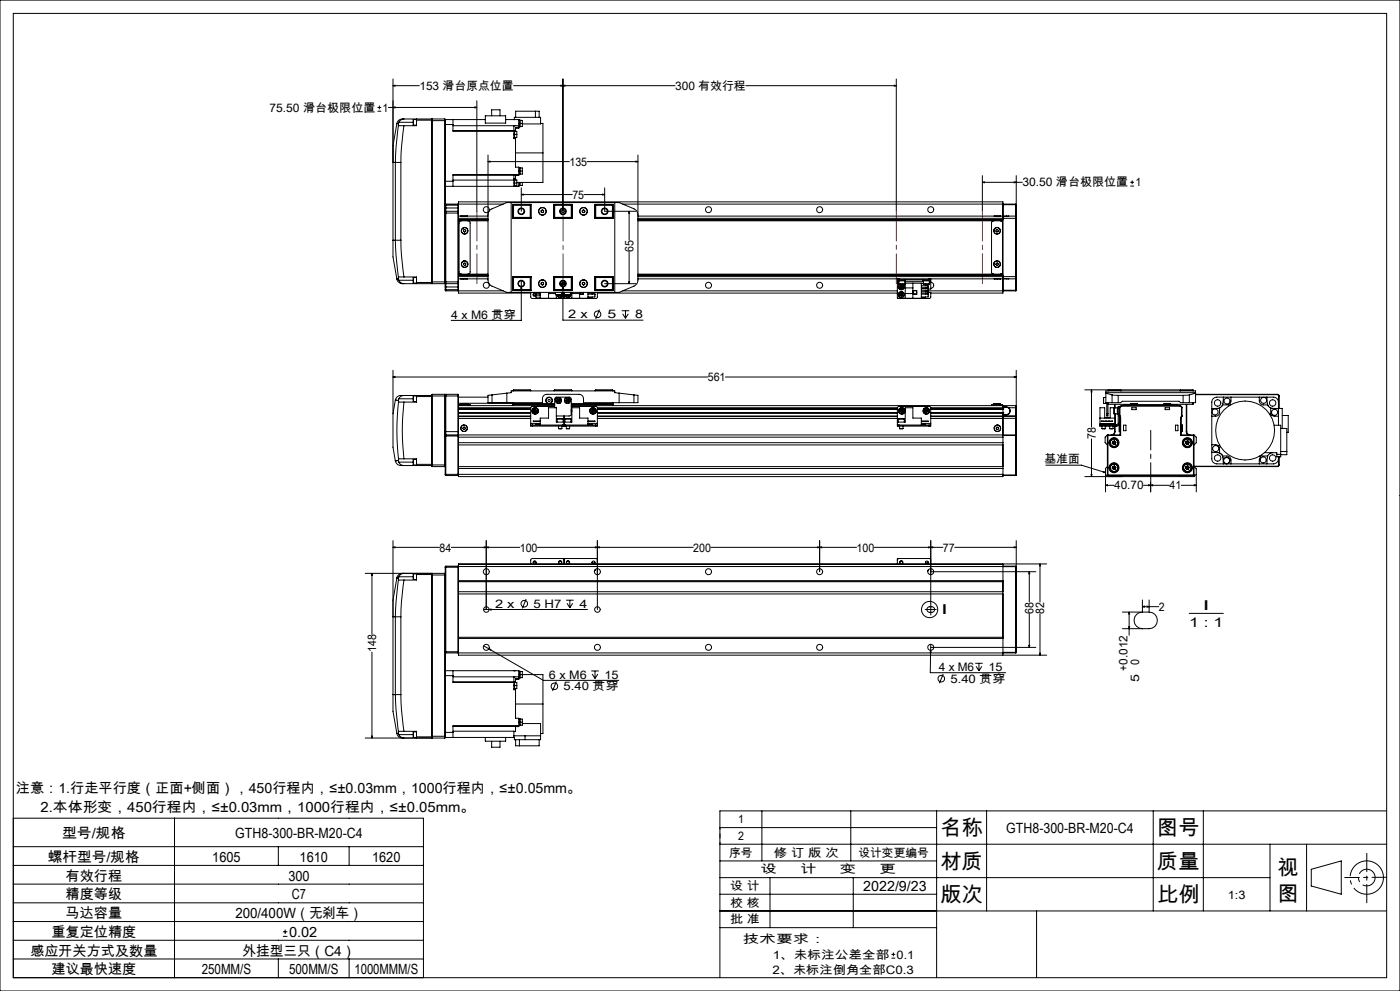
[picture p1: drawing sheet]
<svg xmlns="http://www.w3.org/2000/svg" width="420mm" height="297mm" viewBox="0 0 420 297" stroke-linecap="round" stroke-linejoin="round" font-family="sans-serif">
<g fill="none" stroke="#000" stroke-width=".3">
<path d="M0 0h420v297h-420zM4 4h412v289h-412zM113.2 33.3h1.2M113.2 32.2h1.2M113.8 31.6v1.2M116.5 32.2h26.6M117.9 25.7l.6-.2v.3zM117.9 32.2l.6-.2v.3zM117.9 23.7v48.3M117.9 25.7h7.9M119.1 37l-1.2 6.7v5h.7M119.1 37l.5 .1"/>
<path d="M119.5 37.5l-.7 6.6-.2 4.6M119.5 37.5l1.7 .2M119.6 37.1l-.1 .4M119.7 36.7l-.1 .4M119.7 36.7h4.3M121.2 35.7h-.4a1.65 1.65 0 0 0-1.7 1.3M121.2 37.7l-.8 6.5-.1 4.5M121.2 35.7l8.3 .1M121.2 35.7l-.8 .2-.7 .8M124 35.8v1.7M124 35.8h1M124 37.5h1"/>
<path d="M125 35.7v.3M125 36v1.7h-3.8M125 36h4.5M129.5 35.8v.4M129.5 36.2v48.3M129.5 36.2h4.1M129.6 35.7v49.3M129.6 35.7h3.9M129.6 35.7l-.1 .1M133.5 35.7v49.3M133.5 35.7l.1 .5M133.6 36.2v48.7"/>
<path d="M133.6 35.8h12M133.6 37.3h2.3M135.9 37.3v2h18.5v2h-.2M135.9 35.8v1.5M135.9 39.2h18.3M135.9 37.7h19.7M142.5 32l.6 .2-.6 .1zM143.1 30.2v33.1M145.6 34.7h6.1v2.2h-6.1zM147.5 34.7v-1.8h2.5v1.8M151.7 35.8h3.9v2.6h-.9M154.1 25.7h48.4"/>
<path d="M154.2 35.8h.1M154.2 39.2v1.1M154.2 37.7h.1M154.2 37.7v1.4M154.2 39.1v.1M154.2 39.1h.5M154.3 35.8v-.6h7.9v1.9h-5.5M154.4 39.4h.6v.9M154.7 39.1v.3M154.7 35.2v-1.9h7v1.9M155.6 38.2h-.9v.9M155.6 36h.5v2h-.5"/>
<path d="M155.6 37h1.1M155.8 36v2M156.1 36.1h.6v.9M156.7 37v.9h-.6M160.6 33.3v1.9M162.2 37h.7v8.8M168.3 25.5l.6 .2-.6 .1zM168.9 25.7l.6-.2v.3zM168.9 23.7v39.6M223.7 25.7h45.2M268.3 25.5l.6 .2-.6 .1zM268.9 23.7v39.6"/>
<path d="M118.6 48.7h1.7M118.6 48.7v23.3M120.3 48.7v23.3M133.6 54.3h2.3M135.9 54.3v1.5M135.9 54h18.3M146.4 48.4l.6-.1v.3zM146.4 46.5v37.8l.8 1.3 4.8 2h33.7l4.5-1.8 .6-.5 .4-.6 .2-.8v-37.4M146.4 48.4h24.4M154.2 55.8h.1M154.2 40.3v1.3h.5M154.2 40.3h.1"/>
<path d="M154.2 52.5h.1M154.2 52.5v1M154.2 54v1.8M154.2 53.9h.2v1.9M154.2 40.3h.8M154.2 53.5v.5M154.2 53.5h.5M154.2 54.9h.8M154.4 53.9h.6v1M154.7 41.2v.4M154.7 53.5v.4M154.7 41.6v8.5h.9v2.4h-19.7"/>
<path d="M154.7 55.8h.1M154.7 45.8h8.2M155 40.3v.9h-.6M155 54.9v.9h-.6M155.6 52.3h-19.7v2M155.6 50.3h.5v1.9l-.5 .1M155.6 52.6h-.9v.9M155.6 54.7v1.1h-22M155.6 51.3h1.1M155.8 50.3v2M155.8 54.7v1M156.1 50.3h.6v1"/>
<path d="M156.1 54.7v.9l-.5 .1M156.4 58.3l.6-.1v.3zM156.4 56.3v7M156.4 58.3h15.3M156.7 51.3v.9h-.6M156.7 54.7v.9h-.6M162.9 45.8v8.9h-7.9M175.2 58.3h6.2M176.1 48.4h15.3M180.8 58.2l.6 .1-.6 .2zM181.4 56.3v7h9.3M190.8 48.3l.6 .1-.6 .2z"/>
<path d="M294.7 54.6l.6-.1v.3zM294.7 54.6h12M294.7 52.6v10.7M304.3 54.5l.6 .1-.6 .2zM304.9 52.6v12.3M339.1 55.8h1.1M339.1 54.6h1.1M339.7 54.1v1.1M117.9 72v5l1.2 6.6M117.9 72h.7M118.6 72h1.7M118.6 72l.2 4.6 .7 6.5"/>
<path d="M120.3 72l.1 4.4 .8 6.6M133.6 61.6h3.9M133.6 63.8h3.9M133.6 62.3h3.9M133.7 63.3v21.7M133.7 61.2v2.1M133.7 63.3h3.7M133.7 61.2h3.7M133.7 63.3l-.1 .2M133.7 61.2l-.1 .1M137.4 63.3v21.7M137.4 61.2v2.1"/>
<path d="M137.4 63.3l.1 .2M137.4 61.2l.1 .1M137.5 63.5v.3M137.5 63.5v-3h163.4v4.3M137.5 63.8v20.7M137.5 66.2h8.9M137.5 65.9h8.9M137.5 64.8h8.9M137.5 61.2h13.5M137.5 65.4h8.9M137.5 65.8h8.9M138.2 64.8h2"/>
<path d="M138.4 66.2l-.5 .2-.2 .3v14.9l.2 .4 .5 .2M139.1 68.9l.4-.1 .2 .2v.4l-.4 .2-.3-.3zM139.1 78.9l.4-.1 .3 .3-.1 .3-.4 .1-.3-.2zM140.4 66.2l.5 .2 .1 .3v14.9l-.1 .4-.5 .2M146.4 64.4l.3-1.1 .5-.5 4.8-2.1h33.7l4.8 2.1 .6 .5 .3 1.1M153.4 60.7v26.9M153.8 64.8h.1M153.8 61.2h5.5v4.2h-5.5zM153.9 61.5v3.9M153.9 61.5h5.2M154.1 61.3v4M154.1 61.3l-.2 .2"/>
<path d="M154.1 61.3h5.2M154.1 65.3h5.2M159.1 61.5l.1-.2v4l-.1-.1M159.1 65.2h-5.2l.2 .1M159.1 61.5v3.7M162.4 63.5l.3 .2M162.4 63.1v.4M162.7 62.9l.4 .2M162.7 62.9l-.3 .2M163.1 63.5l-.4 .2M163.1 63.1v.4M166.1 61.2h5.6v4.2h-5.6z"/>
<path d="M166.1 61.3h5.6M166.1 65.3h5.6M166.4 61.5v3.7M166.4 61.5l-.2-.2v4l.2-.1M166.4 61.5h5M166.4 65.2h5M171.4 61.5l.2-.2v4l-.2-.1M171.4 61.5v3.7M174.7 63.5l.3 .2M174.7 63.1v.4M175 62.9l.4 .2M175 62.9l-.3 .2"/>
<path d="M175.4 63.5l-.4 .2M175.4 63.1v.4M178.5 61.2h5.5v4.2h-5.5zM178.5 61.3h5.2M178.5 65.3h5.2M178.7 61.5v3.7M178.7 61.5l-.2-.2v4l.2-.1M178.7 61.5h5.2M178.7 65.2h5.2l-.2 .1M183.7 61.3v4M183.7 61.3l.2 .2M183.9 61.5v3.9"/>
<path d="M183.9 64.8h.1M184.4 60.7v26.9M186.8 61.2h117.9M188.7 63.3l.2 .6h-.3zM188.7 63.3v8.7M188.7 75.5v9.5M191.4 66.2h109.5M191.4 65.9h109.5M191.4 64.8h110.5M191.4 65.4h113.3M191.4 65.8h109.5M298.1 66.2l-.5 .2-.1 .3v14.9l.1 .4 .5 .2"/>
<path d="M298.2 64.8h2M298.8 68.9l.4-.1 .3 .2-.1 .4-.3 .2-.3-.3zM298.9 78.9l.4-.1 .2 .3-.1 .4h-.4l-.3-.3zM300.1 66.2l.5 .2 .2 .3v14.9l-.2 .4-.5 .2M300.9 64.8v.6M300.9 65.4v17.5M300.9 61.3h3.8M301.9 64.8h.7M301.9 64.8h.1M302.6 64.8h-.7M302.6 64.8h2.1M304.7 64.8v.6"/>
<path d="M304.7 65.4h.2M304.7 64.8l.2 .1M304.7 61.2v.1M304.7 61.3v3.5M304.7 65.4v17.5M304.9 64.9v.5M304.9 65.4v17.5M119.1 83.6a1.79 1.79 0 0 0 2.1 1.4M119.5 83.1l.1 .5M119.6 83.6l.1 .4M119.6 83.6h-.5M119.7 84l.7 .8 .8 .2"/>
<path d="M119.7 84h4.3M121.2 83l-1.7 .1M121.2 83h3.8v1.7M124 83.2v1.6M124 83.2h1M124 84.8h1M125 84.7v.3M125 84.7h4.5M129.5 84.9l-8.3 .1M129.5 84.5v.4M129.5 84.5h8M129.5 84.9l.1 .1"/>
<path d="M129.6 85h3.9M133.6 84.9v1.1M133.6 86l.1 1.2M133.6 84.9l-.1 .1M133.6 86.8h3.9M133.6 84.8l.1 .2M133.6 86h3.9M133.7 85v2.2M133.7 85h3.7M133.7 87.2h3.7M137.4 85v2.2M137.5 84.5v.3"/>
<path d="M137.5 84.8v3h21.7M137.5 82.2h8.9M137.5 82.5h8.9M137.5 83.6h8.9M137.5 87.2h13.5M137.5 82.9h8.9M137.5 84.8l-.1 .2M137.5 87l-.1 .2M138.2 83.6h2M153.8 83.6h.1M153.8 82.9h5.5v4.2h-5.5zM153.9 82.9v3.9"/>
<path d="M153.9 86.8h5.2M153.9 86.8l.2 .2M154.1 83v4M154.1 83l-.2 .2h5.2M154.1 83h5.2M154.1 87h5.2M156.4 85.8l.1 .6h-.3zM156.4 84.2v11.8h-21M159.1 83.2l.1-.2v4l-.1-.2M159.1 83.2v3.6M159.2 87.6v1.5l.4 .4 9.4-.1M160 88.2l.4-.3 .4 .3"/>
<path d="M160 87.6v.2h2.1M160 88.2v.4h2.1M160 88.2h2.1M160.2 88.6h.4M160.8 87.8v.4M160.8 88.6v.7h1.3M162.1 87.6v1.8h14.3v-1.8M162.4 85.2l.3 .2M162.4 84.8v.4M162.7 84.6l.4 .2M162.7 84.6l-.3 .2M163.1 85.2l-.4 .2"/>
<path d="M163.1 84.8v.4M164.6 87.6v1.8M164.6 88h2.1M166.1 83h5.6M166.1 82.9h5.6v4.2h-5.6zM166.1 87h5.6M166.4 83.2v3.6M166.4 87v.1M166.4 83.2l-.2-.2v4l.2-.2M166.4 83.2h5M166.4 86.8h5M166.7 88.3h1.8"/>
<path d="M166.7 87.6v.7M166.9 88.3v1.1M167 87v.1M167.6 88.3l.1 .3M167.7 88.6l.5 .2M168 88.3l-.3 .3M168.1 88.3l.1 .5M168.2 88.3l.3 .1M168.5 87.6v.7M168.5 88.1v.3M168.5 85.1h.3M168.5 85.2l.2 .2"/>
<path d="M168.5 88.4l-.3 .4M168.6 85.3l.1 .1M168.6 87.6a.88 .88 0 0 1-.2 1.5 .88 .88 0 0 1-1.3-.8 .9 .9 0 0 0 1.3 .8 .9 .9 0 0 0 .3-1.5M168.8 85.1l-.3 .1M168.8 84.6v.5M168.8 84.9h.5M168.9 85.8l.2 .6h-.4zM168.9 84.2v11.8h24M169.2 84.7v.6M169.2 87.6v1.8M169.3 88.3h1.8M169.3 87.6v.7"/>
<path d="M169.5 88.3l.2 .5zM170 88.3v.3M170 88.6l.5 .2M170.4 88.3l-.4 .3M170.4 88.3l.1 .5M170.5 88.3l.4 .2M170.7 87v.1M170.8 88.3l.1 .2M170.9 88.5l-.4 .3M171.1 87.8a.91 .91 0 0 1-.2 1.2 .91 .91 0 0 1-1.2-.2M171.1 87.8a.88 .88 0 0 1-.2 1.2 .88 .88 0 0 1-1.2-.2M171.1 87.6v.7"/>
<path d="M171.4 83.2l.2-.2v4.1M171.4 83.2v3.6M171.4 87v.1M171.4 86.8l.2 .2M171.6 87.6v1.8M171.6 88h2.3M173.9 87.6v1.8M174 87.6v.6h1v-.6M174 87.6v.5M174.7 85.2l.3 .2M174.7 84.8v.4M175 87.6v.5"/>
<path d="M175 84.6l.4 .2M175 84.6l-.3 .2M175.4 85.2l-.4 .2M175.4 84.8v.4M176.4 88.2h2.1v.8h-2.1M177.7 87.8v.4l.3-.3 .4 .3M177.7 89v.3h-1.3M178.5 88.2v.2M178.5 82.9h5.5v4.2h-5.5zM178.5 87.6v.2h-2.1M178.5 83h5.2M178.5 87h5.2"/>
<path d="M178.7 83.2v3.6M178.7 83.2l-.2-.2v4l.2-.2M178.7 86.8h5.2M179.2 87.6v1.5l-.4 .4-9.3-.1M179.2 87.8h90M179.8 92.8l-1.1 2.8M181.4 85h9.3M183.7 83v4M183.7 83l.2 .2h-5.2M183.9 82.9v3.9M183.9 83.6h.1M183.9 86.8l-.2 .2"/>
<path d="M186.5 93.1h2.3M186.8 94l.8 1.4M186.8 87.2h82.4M187.6 93.1v2.3M188.5 94l-.9 1.4M188.6 84.4h.3l-.2 .6zM191.4 83.6h78.3M191.4 82.2h109.5M191.4 82.5h109.5M191.4 82.9h113.3M269.2 83.9h.5M269.2 83.9v.5"/>
<path d="M269.2 83.6v.3M269.2 84.4v5h7.2v-4.5h-4.9M269.2 84.4h.5M269.2 84.9h.5M269.6 83.9v.3h2v-.3M269.7 85.1h.1M269.7 85.1h1.8M269.7 84.2v.9M269.7 83.6v.3M269.7 83.6h9M269.7 83.9h9M269.9 86l.3 .4"/>
<path d="M269.9 88.1l.1 .5M269.9 88.1l.5 .2M270 85.2a.9 .9 0 0 0-.3 1.3 .9 .9 0 0 0 1.4 0 .9 .9 0 0 0-.3-1.3M270 88.6l.4 .2M270.1 85.2a.86 .86 0 0 0-.4 1.3 .86 .86 0 0 0 1.4 0 .86 .86 0 0 0-.4-1.3M270.1 85.5l-.2 .5M270.1 85.5l.3 .5M270.3 87.8l-.4 .3M270.3 87.8l.5 .2M270.3 87.8l.1 .5M270.4 86h-.5M270.4 86l-.2 .4"/>
<path d="M270.4 86l.3 .4M270.4 88.3l-.4 .3M270.4 88.3v.5M270.4 88.3l.4 .2M270.6 85.5h-.5M270.6 85.5l.3 .4M270.6 85.5l-.2 .5M270.7 86.4h-.5M270.8 88v.5M270.8 88l-.4 .3M270.8 88.5l-.4 .3M270.9 85.9l-.2 .5"/>
<path d="M270.9 85.9l-.5 .1M271.5 85.1l-1.8 .1M271.5 84.2v.9M271.5 84.4h5.5M271.6 84.9v4.5M271.6 88h2.3M271.6 86.3h2.3M273.9 84.9v4.5M274 87.1h1v1.1h-1zM274 87.1h1M276.4 85.6h2v.5M276.4 86.5h2v.5h-2"/>
<path d="M276.4 87.3h2v.5h-2M276.4 88.2h2M276.4 86.1h2M276.4 85h.6M276.9 83.9v.3h2v-.3M277 85.1l1.8 .1M277 85.1h1.8M277 84.2v.9M277.7 87.8v.4l.4-.3 .3 .3M277.7 85.2v.4M277.7 87v.3M277.7 89v.3h-1.3"/>
<path d="M277.7 87.2h27M277.8 85.6h.5M278.4 86.1l-.3 .3-.4-.3v.4M278.4 85.9v.2M278.4 88.2v.2M278.4 87.6h.8v1.5l-.4 .4-9.3-.1M278.4 88.2v.8h-2M278.4 86h.1M278.7 83.6h.5M278.7 83.9h.5M278.7 83.6v.3M278.8 85.2h.1"/>
<path d="M278.8 84.2v.9M278.8 84.4h.4M279.2 84.6a.9 .9 0 0 1 .9 .9 .9 .9 0 0 1-.9 .9M279.2 83.9v.5M279.2 83.6v.3M279.2 84.4v2.2h-.8M279.2 83.6h22.7M298.2 83.6h2M300.9 82.9v4.9h-21.7M300.9 82.9v.6h1M300.9 87h3.8M301.9 83.5l.7 .1"/>
<path d="M301.9 83.6h.7M301.9 83.5v.1M302.6 83.6h2.1M304.7 82.9h.2M304.7 82.9v.7M304.7 87h.2M304.7 87v.2M304.7 83.6v3.4M304.9 82.9v.5M304.9 83.4l-.2 .2M304.9 87l-.2 .2M304.9 83.4v3.6"/>
<path d="M117.9 113l.6-.2v.3zM117.9 111v13M117.9 113h94.4M118.6 119.9h.1M118.6 119.9l.9 .1M118.6 119.9l-.7 4.1M119.6 119.5l-.1 .5M119.6 119.5h4.4M121.2 118.5h-.3a1.84 1.84 0 0 0-2.3 1.4M121.2 118.5a1.59 1.59 0 0 0-1.6 1M121.2 118.5h8.3M124 119.5v.9"/>
<path d="M124 118.7v.8M124 118.7v1.7M124 118.7h1M125 118.5v.3M125 118.8h4.5M125 118.8v1.7h-3.8M129.5 118.7h8M129.5 118.8v20.4M129.6 118.2l-.1 .6M129.6 118.2v21.6M129.6 118.2h3.9M133.5 118.2v21.6"/>
<path d="M133.5 118.2l.1 12.3M133.7 118.2v12.1M133.7 118.2h3.7M133.7 118.2l-.1 .2M137.4 118.2v12.1M137.4 118.2l.1 .5M137.5 119h8.9M137.5 118.7v10.7M147.6 118.4l-1.2 .1v2.2h1.2M147.6 118.4v2.3M152 117.8v2.9M152 117.8l1.4-.1v-.5h31v.5l1.3 .1"/>
<path d="M152 117.8l-4.4 .6M153.9 117v.2M153.9 117h5.3M154.1 116.8h5l.1 .2M154.1 116.8v.4M154.1 116.8l-.2 .2M159.2 117v.2M166.2 117l.2-.2h5l.2 .2M166.2 117h5.4M166.2 117v.2M167.3 119.6l-.3 .4M167.3 119.6l.3 .4"/>
<path d="M167.8 119.6l.3 .4M167.8 119.6h-.5M167.8 119.6l-.2 .4M168.1 120l-.3 .4M168.1 120h-.5M170 119.6l-.3 .4M170 119.6l.2 .4M170.5 119.6l.2 .4M170.5 119.6h-.5M170.5 119.6l-.3 .4M170.7 120l-.2 .4M170.7 120h-1"/>
<path d="M171.6 117v.2M178.5 117h5.4M178.5 117v.2M183.7 116.8h-5l-.2 .2M183.7 116.8v.4M183.7 116.8l.2 .2M183.9 117v.2M185.7 117.8v2.9M185.7 117.8l4.5 .6M190.2 118.4l1.2 .1v2.2h-1.2M190.2 118.4v2.3M217.6 113h87.3"/>
<path d="M304.3 112.8l.6 .2-.6 .1zM304.9 111v13.6M325.4 116.8h32.5M327.4 116.8v11.2M327.4 116.8l.2 .6h-.3zM331 119.1h.1M331 119.1v1.8M331.1 119.1v1.8M331.1 119.1h.7M331.8 117.7h26.9M331.8 117.8l1.8 .6M332.4 117h4"/>
<path d="M332.4 117v.2M332.4 117l.1-.2v.4M333.6 118.4l1.9 .1M333.6 118.4v2.3M335.5 118.5h19.4M335.5 118.5v2.2M336.4 117l-.2-.2v.4M336.4 117v.2M354 117h4M354 117l.2-.2v.4M354 117v.2M354.9 118.5v2.2"/>
<path d="M356.8 118.4l-1.9 .1M356.8 118.4v2.3M357.9 116.8v.4M357.9 116.8l.1 .2M358 117v.2M358.7 118.2h24.5M358.7 118.3h24.5M358.7 117.8l-1.9 .6M367 119l-.2 2.4M369.3 119v1.4l-.4 .6 .2 .4M377.8 119v1.2a1.21 1.21 0 0 0 1.2 1.2h1.3M379 119h-13.9a1.45 1.45 0 0 0-1.6 1.5v2.8"/>
<path d="M379.2 119h2.8a1.51 1.51 0 0 1 1.5 1.5v7M380 119l.3 2.4M383.2 118.2l.4 .1 .1 .4M383.2 118.3l.4 .4M383.2 118.2v.1M383.6 118.7h.1M383.6 118.7v3.7M383.7 118.7v3.7M117.9 124v10l.7 4.1M118.6 138.1a2.06 2.06 0 0 0 2.6 1.4M118.6 138.1h.1M119.5 120l.1 .4"/>
<path d="M119.5 138l.1 .5M119.5 138l-.9 .1M119.6 120.4l1.6 .1M119.6 120.4a75.3 75.3 0 0 0 0 17.2M119.6 137.6l-.1 .4M119.6 138.5l.8 .8 .8 .2M119.6 138.5h4.4M121.2 120.5a73.4 73.4 0 0 0 0 17M121.2 137.5l-1.6 .1M121.2 139.5h8.3M121.2 137.5h3.8v1.7M124 138.5v.8"/>
<path d="M124 137.7v.8M124 137.7v1.6M124 137.7h1M124 139.3h1M124 120.4h1M125 139.2v.3M125 139.2h4.5M129.5 139.2l.1 .6M129.5 139.3h4.1M129.6 139.8h3.9M133.6 139.7l-.1 .1M133.6 130.5v11.8l.1 .2"/>
<path d="M133.6 130.7h3.9M133.6 129.4h3.9M133.7 130.3h3.7M133.7 130.3v12.2M133.7 130.3l-.1 .2M137.4 130.3v12.2M137.4 130.3l.1 .2M137.5 129.4v.9M137.5 132.7h163.4M137.5 133.3h163.4M137.5 131h163.4M137.5 130.3h167.2"/>
<path d="M137.5 139.8h163.4M137.5 121.6h28.9M137.5 122.6h21.7M137.5 123.7h21.7M137.5 122.7h21.7M137.5 123.6h21.7M137.5 122.2h21.7M137.5 124.7h21.7M137.5 125.4h21.7M137.5 122.5h21.7M137.5 124.8h21.7M137.5 120.9h16.4"/>
<path d="M137.7 121.6v-.4h3.3v.4M138.4 121h2M138.4 121v.6M138.4 121.2h1.9M139 128.1l.3-.1 .3 .3-.1 .3-.4 .1-.2-.3zM140.4 121v.6M147.6 120.7h15.1v-1.2a1.33 1.33 0 0 1 1.3-1.3h9.7a1.33 1.33 0 0 1 1.3 1.3v1.2h15.2M153.9 120.7v.9M154.1 120.7v.3M154.1 121l-.2 .2h12.5M154.1 121h12.3M159.2 127.4v.3h.5"/>
<path d="M159.2 127.4h.5M159.2 126.9v.5M159.2 126.9h2.9M159.7 127.7h9M159.7 127.4h9M159.7 127.4v.3M160.1 123.3l.3 .3M160.2 122.8l-.1 .5M160.2 122.8l.3 .4M160.5 123.2l-.1 .4M160.5 123.2l.4 .3M160.7 122.7l-.5 .1"/>
<path d="M160.7 122.7l.3 .3M160.7 122.7l-.2 .5M160.9 123.5l-.5 .1M161 123l-.1 .5M161 123l-.9 .3M162.1 127.4v-2.1h2.5v-3.1h2.3v4.3h4.7v-4.3h2.3v3.1h2.5v2.1M162.1 127h-1.3v.2h1.3M162.1 126.2h-2.1l2.1 .1M166.4 121.8l-6.9 .1-.3 .4v4.6M166.4 122.2v-2.6l.4-.5 4.1-.1 .4 .4 .1 4.7-.2 .4-.3 .2h-4M167 120l.3 .5M167.2 125.5h.1"/>
<path d="M167.1 125.6h1.8M167.1 125.6v.9M167.2 125.5l1.7 .1M167.6 128.4h1M167.6 127.7v.7M167.6 120l-.3 .5M167.6 120l.2 .4M167.6 120h-.6M167.8 120.4l-.5 .1M168.6 127.7v.7M168.7 127.4h1M168.7 127.7h.5"/>
<path d="M168.7 127.4v.3M168.9 125.6v.9M169.2 127.7h.5M169.2 124.7v3M169.5 125.6h.2M169.5 125.6v.9M169.5 125.5v.1M169.5 125.5h.2M169.7 125.6h1.6M169.7 125.5l1.6 .1M169.7 127.7h9M169.7 127.4h9"/>
<path d="M169.7 127.4v.3M169.7 120l.3 .5M169.9 128.4h1M169.9 127.7v.7M170.2 120l.3 .4M170.2 120l-.2 .5M170.5 120.4l-.5 .1M170.9 127.7v.7M171.3 125.6v.9M171.4 122.6l.2 .5-.2 .6M171.4 121.8l7.6 .1 .2 .3v4.7M171.4 122.8v.7"/>
<path d="M171.4 122.9v.5M171.4 121.6h133.3M171.4 121h12.3M176.4 126.2h2.1l-2.1 .1M176.4 127h1.3v.2h-1.3M176.4 126.9h2.8M177.4 122.9l.1 .5M177.4 122.9l.5 .3M177.5 123.4l.4 .2M177.8 122.7l-.4 .2M177.8 122.7l.5 .2M177.8 122.7l.1 .5"/>
<path d="M177.9 123.2l-.4 .2M177.9 123.2v.4M177.9 123.2l.4 .2M178.3 122.9v.5M178.3 122.9l-.4 .3M178.3 123.4l-.4 .2M178.7 127.4h.5M178.7 127.4v.3M179.2 127.4v.3h-.5M179.2 126.9v.5M179.2 122.6h90M179.2 123.7h90"/>
<path d="M179.2 122.7h90M179.2 123.6h90M179.2 122.2h90M179.2 124.7h90M179.2 125.4h90M179.2 122.5h90M179.2 124.8h90M183.7 120.7v.3M183.7 121l.2 .2h-12.5M183.9 120.7v.9M269.2 127.4h.5M269.2 126.5h2.4v-4.3h2.3v3.1h2.5v2.1"/>
<path d="M269.5 125.6h1.8M269.5 125.6v.9M269.7 127.4v.3M269.7 127.7h9M269.7 127.4h9M269.9 128.4h1M269.9 127.7v.7M270.1 123.4l.4 .2M270.2 122.9l-.1 .5M270.2 122.9l.3 .3M270.5 123.2v.4M270.5 123.2l.5 .2"/>
<path d="M270.6 122.7l-.4 .2M270.6 122.7l.4 .2M270.6 122.7l-.1 .5M270.9 127.7v.7M271 123.4l-.5 .2M271 122.9v.5M271 122.9l-.9 .5M271.3 125.5l-1.8 .1M271.3 125.6h.1M271.3 125.6v.9M276.4 127h1.3v.2h-1.3M276.4 126.2h2l-2 .1"/>
<path d="M276.4 126.9h2.8M277.4 122.9l.1 .5M277.4 122.9l.9 .5M277.5 123.4l.4 .2M277.8 122.7l-.4 .2M277.8 122.7l.5 .2M277.8 122.7l.1 .9M278.3 122.9v.5M278.3 122.9l-.8 .5M278.3 123.4l-.4 .2M278.7 127.4h.5M278.7 127.4v.3"/>
<path d="M279.2 122.5l21.7 .1M279.2 126.9v-4.7l-.2-.3-9.4-.1-.4 .5v5.4h.5M279.2 127.4v.3h-.5M279.2 126.9v.5M279.2 122.6h21.7M279.2 123.7h21.7M279.2 122.7h21.7M279.2 123.6h21.7M279.2 122.2h21.7M279.2 124.8h21.7M298.1 121h2M298.1 121v.6"/>
<path d="M299 128h.4l.2 .4-.2 .3h-.4l-.2-.4zM300 121.2h-1.8M300 121.2h.1M300.1 121.2h.1M300.1 121.2h-2.6v.4M300.1 121.2h.7v.4M300.1 121v.6M300.9 123.7h.1M300.9 122.2v2.6M300.9 124.8v18h-163.4v-12.5M300.9 122.6h.1M300.9 130.5h3.8"/>
<path d="M300.9 124.3h1M300.9 124.2h1M300.9 124.8h3.8M300.9 122.1h1M301.9 121.9h-1v-.3v.6M301.9 122.1l.6 .2M301.9 121.9l.7 .3M301.9 121.9v.2M301.9 124.2v.1M302.5 122.3a1.09 1.09 0 0 1 .4 1.2 1.09 1.09 0 0 1-1 .7M302.6 122.2a1.18 1.18 0 0 1 .4 1.3 1.18 1.18 0 0 1-1.1 .8M302.6 122.2h2.1"/>
<path d="M302.6 122.2l-.1 .1M304.7 130.3v.2M304.7 121.6v.6M304.7 124.6h.2M304.7 124.6v.2M304.7 125.4h.2M304.7 124.8v.6M304.7 124.6l-25.5 .1M304.7 122.2v2.4M304.7 125.4v4.9M304.7 130.5v11.8M304.7 125.4h-25.5"/>
<path d="M304.9 124.7l-.2 .1M304.9 124.6v.1M304.9 124.7v.7M304.9 125.4v16.9M313.8 139.4h10.6l7.2 2.2M327.4 131.5v11.3M330 125.3h4.5M330.1 127h4.3v.2h-4.3zM330.4 126.2l.8 .1zM330.4 127.4h-.5v.3h.5M330.4 127.7h1.4M330.4 127.4h4.6"/>
<path d="M330.4 127.4v.3M330.6 128.4h1M330.6 127.7v.7M331 120.9h.1M331.1 120.9h.9M331.6 126.2l.5 .1zM331.6 127.7v.7M331.8 127.7h.9M331.8 127.4v.3M332 124v.7h.4v-.7M332 124h.4M332 120.7v3.3"/>
<path d="M332.2 130.5l.1-.2 .1 .2M332.2 130.5h.2M332.2 139.8l-.6 .6v7M332.2 130.5v11.8M332.4 130.5h3.8M332.4 120.7v3.3M332.4 130.5v11.8M332.4 121l.1 .2M332.4 126.2l.5 .1zM332.5 121.2h6.7M332.5 120.7v.5M332.7 127.7h2.3"/>
<path d="M332.7 127.4v.3M332.9 128.4h1M332.9 127.7v.7M333.3 126.2l.5 .1zM333.6 120.7h1.9M333.6 120.7h-1.8v-3.5h26.9v3.5h-1.9M333.7 132.8l.3 .4M333.8 139.8l-.1 .5M333.8 139.8l.4 .4M333.8 132.3l-.1 .5M333.8 132.3l.4 .4M333.9 127.7v.7"/>
<path d="M334.2 122.2v.1M334.2 122.3v1.7M334.2 122.2v1.8M334.2 124h1M334.2 122.2h1M334.2 132.7l-.2 .5M334.2 132.7l.4 .4M334.2 132.7l-.5 .1M334.4 129.4a.96 .96 0 0 1-1 .9M334.4 129.4h.1M334.4 139.6l.4 .4M334.4 139.6l-.6 .2"/>
<path d="M334.4 139.6l-.2 .6M334.4 132.1l-.6 .2M334.4 132.1l.4 .4M334.4 132.1l-.2 .6M334.4 121.2v1M334.4 127.7v1.7M334.5 122.2h-1.4v3h-1.7v-3h-1.4v5.2M334.5 124v3.4M334.5 129.4l-.5 .9M334.5 121.2v1M334.5 127.7v1.7M334.6 133.1l-.6 .1"/>
<path d="M334.8 132.5l-.2 .6M334.8 132.5l-.6 .2M335 127.4v.3M335.5 122.2h-.3v1.9h.3M335.5 126.9l-.5 .5M335.5 120.7h.7l.5-.4h17l.5 .4h.7M335.5 126.9h.3M335.5 122.3h.3M335.5 122.3v4.6M335.8 127.4v2M335.8 127.3h.1M335.8 127.4h.1"/>
<path d="M335.8 124.7l.2 .7M335.8 122.2v-.4h-.3v.5M335.8 126.9a.84 .84 0 0 1-.8 .8M335.8 124.6l.1 .2M335.8 124.6h.2M335.8 122.2h.2M335.8 127.3v2.1M335.8 127.3h.2M335.8 129.4h.2M335.8 122.2v4.7M335.9 124.8l.1 .6M336 124.6v.1"/>
<path d="M336 124.7l.2 .7M336 124.7l-.1 .1M336 127.3v2.1M336 122.2v2.4M336 127.4h.1M336 129.3v.1M336 125.4h.2M336 130.3l.2 .2M336 130.3h-3.8l-.7 .7v1.7l.7 .6M336 125.4v4.9M336.2 125.4v5.1M336.5 121.6v.1"/>
<path d="M336.5 121.7l-.5 .5M336.5 121.6l-.5 .1-.2 .5M336.5 121.6h17.4M336.5 121.7h17.4M337 127.4h.8v1.7h-.8zM337.9 121.2h-.7v.4M337.9 121.2h14.6M337.9 121.2v.4M339.2 121h2M339.2 121.2h.1M339.2 121.2h2M339.2 121v.2"/>
<path d="M339.5 122.2h1.4v.6h-1.4zM341.2 121.2h.1M341.2 121v.2M349.2 121.2h.1M349.2 121h2M349.2 121.2h2M349.2 121v.2M349.5 122.2h1.4v.6h-1.4zM351.2 121.2h.1M351.2 121.2h6.7M351.2 121v.2M352.5 121.2h.7v.4"/>
<path d="M352.5 121.2v.4M352.6 127.4h.8v1.7h-.8zM353.9 121.7l.5 .5M353.9 121.6v.1M353.9 121.6l.5 .1 .2 .5M354.2 125.4h.2M354.2 130.5h3.8M354.2 125.4v5.1M354.4 129.3v.1M354.4 130.3l-.2 .2M354.4 130.3h3.8l.7 .7v1.7l-.7 .6M354.4 125.4v4.9"/>
<path d="M354.4 124.7l.1 .1M354.4 124.7l-.2 .7M354.4 127.3v.1M354.4 122.2h.2M354.4 124.6v.1M354.4 124.6h.2M354.4 127.3v2.1M354.4 127.3h.2M354.4 129.4h.2M354.4 122.2v2.4M354.5 124.8l-.1 .6M354.6 127.3v2.1"/>
<path d="M354.6 124.7l-.2 .7M354.6 124.6l-.1 .2M354.6 122.2v2.5M354.9 120.7h1.9M355.6 132.8l.4 .4M355.8 132.3l-.2 .5M355.8 132.3l.8 .8M355.8 139.8l-.2 .5M355.8 139.8l.8 .8M355.9 129.4l.2 .6 .3 .3M355.9 129.4h.1M355.9 121.2v8.2"/>
<path d="M356 129.4a1.02 1.02 0 0 0 1 .9M356 121.2v8.2M356.4 132.1l.4 .4M356.4 132.1l-.6 .2M356.4 132.1l-.4 1.1M356.4 139.6l.4 .4M356.4 139.6l-.6 .2M356.4 139.6l-.2 .6M356.6 133.1l-.6 .1M356.8 132.5l-.2 .6M356.8 132.5l-1.2 .3M357.9 120.7v.5"/>
<path d="M358 130.5h.2M358 130.5v-.2l.2 .2M358 120.7l-.1 .5M358 130.5v11.8M358.2 139.7h25M358.2 130.5v11.8M363.5 133.3h1.4l.6 .3 .4-.2M363.5 123.6v13.9a1.51 1.51 0 0 0 1.6 1.5h2.7M363.5 135.5l2.4 .3M365.8 135.7a2.25 2.25 0 0 1 1.2 2.6v.7M365.9 122.3v1.3a1.14 1.14 0 0 1-1.2 1.1h-1.2M365.9 135.8l.9 .9h1.3a1.2 1.2 0 0 1 1.2 1.2v1.1"/>
<path d="M365.9 122.3l-2.4 .2M366.1 133.8l-.2 .2v1.8M366.2 122.1l-.3 .2M366.8 121.4l-.9 .9M366.8 121.4h1.7l.2 .2M366.8 121.3l-.2 .4M378 136.7l.2 .3-.4 .6v1.4M378.4 136.4l.2 .3h1.7M380.3 136.7l-.3 2.3M380.3 121.4l.9 .9M380.3 121.4l.2 .3M380.9 122.1l.3 .2"/>
<path d="M381.2 124.6l.3-.2 .6 .3h1.4M381.2 122.3v1.7l-.3 .2M381.2 122.3l2.3 .2M381.8 135.7a1.69 1.69 0 0 0-1.5 1M382.2 127.5h2v9.4h-1.2v-1.2h-3.6M382.5 122.4h2.2v6M383 136.2h1.2M383.2 139.8h-25l.7 .7v6.9M383.2 139.7v.1M383.5 136.9a1.64 1.64 0 0 1-1.5 2.1h-13.9M383.6 139.3l-.4 .4M383.6 139.3h.1"/>
<path d="M383.6 136.9v2.4M383.7 139.3l-.1 .4-.4 .1M383.7 136.9v2.4M384.2 128.4h1.8v7.9h-1.8M384.2 135.3h1.8M384.7 124.5h1.8v5.1h-.5M133.6 142.1h3.9M133.7 142.5h3.7M137.5 140.4h163.4M137.5 142.2h163.4M137.5 142.3l-.1 .2M300.9 142.5h3.8"/>
<path d="M300.9 142.3h3.8M304.7 142.3v.2M304.7 142.3h.2M304.9 142.3l-.2 .2M327.3 142.2h.3l-.2 .6zM331.1 141.3l.5 .3h-.6zM331.6 142.2l.7 .6M331.6 145.4l.6-.1v.3zM331.6 145.4h2.6M332.2 142.3h.2M332.2 142.3l.2 .2M332.4 142.3v.2"/>
<path d="M332.4 142.5h25.6M332.4 142.3h25.6M333.7 140.3l.3 .4M334.2 140.2l-.2 .5M334.2 140.2l.4 .4M334.2 140.2l-.5 .1M334.6 140.6l-.6 .1M334.8 140l-.2 .6M334.8 140l-.6 .2M336.9 142.5l-.4 .3M343.1 145.4h7.7M344.6 145.3l.6 .1-.6 .2z"/>
<path d="M345.2 145.4l.6-.1v.3zM345.2 144.5v2.9M353.6 142.5l.3 .3M354.4 145.4h4.5M355.6 140.3l.4 .4M356.2 140.2l-.2 .5M356.2 140.2l-.6 .1M356.6 140.6l-.6 .1M356.8 140l-.2 .6M356.8 140l-.6 .2M358 142.3h.2M358 142.3v.2"/>
<path d="M358.2 142.3l-.2 .2M358.3 145.3l.6 .1-.6 .2zM358.9 142.2l-.7 .6h-32.8M111.6 171.8l.1 .6h-.3zM111.6 171.8v18.3M117.9 164l.6-.1v.3zM117.9 162v46.2M117.9 164h14M119.1 173.2l-1.2 6.6v5.1h.7M119.1 173.2l.5 .1M119.5 173.7l-.7 6.6-.2 4.6M119.5 173.7l1.7 .1"/>
<path d="M119.6 173.3l-.1 .4M119.7 172.9a1.64 1.64 0 0 1 1.5-1.1h-.4a1.65 1.65 0 0 0-1.7 1.4M119.7 172.9l-.1 .4M119.7 172.9h4.3M121.2 173.8l-.8 6.6-.1 4.5M124 172v1.7M124 172h1M124 173.7h1M125 171.8v.4M125 172.2v1.6h-3.8M125 172.2h4.5M129.5 171.8v.1"/>
<path d="M129.5 171.9v49.2M129.5 171.9v.4M129.5 172.3v48.4M129.5 172.3h4.1M133.5 171.8v49.4M133.5 171.8h-23.9M133.5 171.8l.1 .1M133.6 170.1h3.9M133.7 169.7l-.1 .1v50.9M133.7 169.7v26M133.7 169.7h3.7M137.4 169.7v26"/>
<path d="M137.4 169.7l167.3 .1M137.5 177.3v.1M137.5 174h163.4M137.5 174.3h163.4M137.5 169.1h163.4M137.5 178h163.4M137.5 177.3h163.4M145.3 163.9l.6 .1-.6 .2zM145.9 164l.6-.1v.3zM145.9 162v20.7M155.9 164h-20.5M157.8 179.5l-1.1 2.8"/>
<path d="M160 168.4v.3h.8M160.2 168.2h.4M160.8 168.4v.3M167.9 169a.5 .5 0 0 1-.2-.7 .5 .5 0 0 1 .8 0 .5 .5 0 0 1-.3 .7M169 167.4h.5M169.2 167.4v1.6M169.8 179.9h2.3M170.2 169a.5 .5 0 0 1-.2-.7 .5 .5 0 0 1 .8 0 .5 .5 0 0 1-.2 .7M171 179.9v2.2M177.7 168.4v.3h.7M178.5 171l-.2 .2M178.5 168.4v.3"/>
<path d="M178.6 163.9l.6 .1-.6 .2zM179.2 167.9l-.4-.5h-9.2l-.4 .5-.4-.5h-9.2l-.4 .3v1.3M179.2 164l.6-.1v.3zM179.2 162v20.7M208 164h-46.8M213.3 164h43.7M245.3 163.9l.6 .1-.6 .2zM245.9 164l.6-.1v.3zM245.9 162v9.3M262.3 164h20.6M269.2 167.9l.4-.5h9.2l.4 .5M269.5 167.4h-.3v1.6"/>
<path d="M270.2 169a.5 .5 0 0 1-.2-.8 .5 .5 0 0 1 .8 0 .5 .5 0 0 1-.2 .8M277.7 168.4v.3h.7v-.3M278.4 171l-.1 .2M278.6 163.9l.6 .1-.6 .2zM279.2 164l.6-.1v.3zM279.2 162v19M279.2 171.3h31.6M286.4 164h18.5M300.9 169v27.4M300.9 169.7h3.8M304.3 163.9l.6 .1-.6 .2zM304.7 169.7v.1"/>
<path d="M304.7 169.8v25.7M304.9 162v33.5M308.8 171.3l.1 .6h-.3zM308.8 171.3v9.1M312 169l.1 .6h-.2zM312 169v11.4M314 169h-176.5v27.4h176.5M342.7 179.8v3.6a2.49 2.49 0 0 0-2.5 2.5 2.49 2.49 0 0 0 2.5 2.5M344.7 179.8v3.6M111.6 195.4v25.8M118.6 184.9h1.7M118.6 184.9v23.3"/>
<path d="M120.3 184.9v23.3M133.6 195.3h3.9M133.6 195.5l.1 .2M133.7 195.7h3.7M137.5 195.7h167.2M137.5 191.3h163.4M137.5 191h163.4M137.5 195.5l-.1 .2M145.1 182.7h31.1M145.1 193.6l1.5 .8M146.6 194.4l.6 .2-.1 .3zM146.6 194.4l16.4 9.5h22.6"/>
<path d="M146.7 182.7l.6-.2v.3zM170.1 180.8l.9 1.3M171.8 180.8l-.8 1.3M278.3 182.1l.3-.2h.9a.83 .83 0 0 1 .9 .8 .83 .83 0 0 1-.9 .8h-.6a.83 .83 0 0 1-.8-.5 .83 .83 0 0 1 .2-.9zM278.4 182.7h1.7M279.2 194.9l.1 .6h-.3zM279.2 194.9l-.1 6.7h22.6M279.2 193.1v1.8M279.2 181.9v1.6M279.2 194h31.6M292.6 198.8h2.2M292.8 199.7l.9 1.3"/>
<path d="M293.7 198.8v2.2M294.5 199.7l-.8 1.3M300.9 195.5h3.8M304.7 195.5v.2M304.7 195.5h.2M304.9 195.5l-.2 .2M308.6 193.4h.3l-.1 .6zM308.8 184v10M311.9 195.8h.2l-.1 .6zM312 184v12.4M336.7 183.4h8M338.6 187.8h.3l-.2 .6z"/>
<path d="M338.7 183.4v7M338.7 183.4l.2 .6h-.3zM342.7 181.8l.6-.2v.4zM342.7 181.8h4.9M344.1 181.6l.6 .2-.6 .2zM344.7 183.4a2.49 2.49 0 0 1 2.5 2.5 2.49 2.49 0 0 1-2.5 2.5h-8M356.8 183.8h10.2M117.9 208.2v5l1.2 6.6M117.9 208.2h.7M118.6 208.2l.2 4.6 .7 6.5M118.6 208.2h1.7M119.1 219.8a1.8 1.8 0 0 0 2.1 1.4h-.2a1.59 1.59 0 0 1-1.3-1"/>
<path d="M119.5 219.3l.1 .4M119.6 219.7l.1 .5M119.6 219.7l-.5 .1M120.3 208.2l.1 4.4 .8 6.6M121.2 219.2l-1.7 .1M121.2 219.2h3.8v1.6M124 219.4v1.6M124 219.4h1M133.6 201h2.3M133.6 219.5h2.3M133.6 202.5h2.3M135.9 219.5v1.5"/>
<path d="M135.9 201v1.5M135.9 201h19.7v2.6h-.9M135.9 202.5v2h18.3M135.9 204.4h18.3M135.9 219.1h18.3M135.9 202.8h19.7M154.2 205.5v1.2h.5M154.2 204.5h.2v1.9h-.2M154.2 204.5v1M154.2 204.4v.1M154.2 202.8h.1M154.2 202.8v1.6"/>
<path d="M154.2 202.8v.1M154.2 201h.1M154.2 219.1v1.9M154.2 201h.2M154.2 205.5h.8M154.2 204.3h.5M154.4 204.5h.6v1M154.4 201h.1M154.7 206.4v.3M154.7 204.3v.2M154.7 206.7v8.6h.9v2.2M154.7 211h8.2"/>
<path d="M155 205.5v.9h-.6M155.6 217.5l-19.7 .2M155.6 215.4l1.1 .1v.9M155.6 202.2h7.3v8.8M155.6 217.8h-.9v1.4l-.5-.1M155.6 203.3h-.9v1M155.6 201.2h.5v2h-.5M155.6 217.5h-19.7v2M155.6 216.4h1.1M155.8 215.4v2M155.8 201.2v2M156.1 215.5v1.9h-.5"/>
<path d="M156.1 201.3h.6v1.8h-.6M156.7 216.4v.9h-.6M156.7 216.8h5.5v4.9h-7.9v-.7h-20.7M162.9 211v8.8h-.7M166.9 204.3l-1.1 2.8M177.4 201.1h2.2M177.7 202l.8 1.3M178.5 201.1v2.2M179.4 202l-.9 1.3M283 202l-1.2 2.8M111.4 220.6h.3l-.1 .6zM119.7 220.2h4.3"/>
<path d="M124 221h1M125 220.8v.4M125 220.8h4.5M129.5 221.1v.1M129.5 220.7v.4M129.5 220.7h4.1M133.5 221.2h-23.9M133.6 220.7l-.1 .5M145.6 221v1.1h6.1v-1.1M147.5 222.1v1.8h2.5v-1.8M154.2 220.5h8M154.7 221.7v1.8h7v-1.8"/>
<path d="M155.8 221.7v1.8M157.5 220.5v1.2M4 245.2h123v47.8M4 253.7h123M4 259.4h123M52.4 245.2v47.8M83.5 253.7v5.7M104.7 253.7v5.7M216 253h200M216 248h65M216 258h65M228.6 243v15"/>
<path d="M255.2 243v15M281 243v50M296 243v30M346 243v30M361 243v30M381 253v20M392 253v20M416 243h-200v50M4 265h123M4 270.6h123M4 276.2h123M84.9 279.3h1.3"/>
<path d="M85.5 278.6v1.3M216 278h65M216 273h200M216 263h165M216 268h65M231 263v15M256 263v15M311 273v20M393.4 260.5l9-2.5v10l-9-2.5zM4 281.8h123M4 287.4h123M83.5 287.4v5.6"/>
<path d="M84.9 280.6h1.3M104.7 287.4v5.6M267.4 287.2h1.2M267.4 286h1.2M268 285.5v1.1"/>
<circle cx="139.4" cy="79.2" r=".95"/>
<circle cx="139.4" cy="69.2" r=".94"/>
<circle cx="139.4" cy="69.2" r=".99"/>
<circle cx="139.4" cy="79.2" r="1"/>
<circle cx="145.9" cy="62.8" r=".9"/>
<circle cx="156.4" cy="63.3" r=".84"/>
<circle cx="156.4" cy="63.3" r="1"/>
<circle cx="162.7" cy="63.3" r="1.12"/>
<circle cx="162.7" cy="63.3" r="1.14"/>
<circle cx="168.9" cy="63.3" r=".82"/>
<circle cx="168.9" cy="63.3" r=".41"/>
<circle cx="168.9" cy="63.3" r="1"/>
<circle cx="175" cy="63.3" r="1.14"/>
<circle cx="175.1" cy="63.3" r="1.11"/>
<circle cx="181.4" cy="63.3" r="1"/>
<circle cx="181.4" cy="63.3" r=".82"/>
<circle cx="212.6" cy="62.8" r=".9"/>
<circle cx="245.9" cy="62.8" r=".9"/>
<circle cx="279.2" cy="62.8" r=".89"/>
<circle cx="299.1" cy="69.2" r=".95"/>
<circle cx="299.1" cy="69.2" r=".99"/>
<circle cx="299.1" cy="79.2" r=".99"/>
<circle cx="299.1" cy="79.2" r=".95"/>
<circle cx="145.9" cy="85.5" r=".9"/>
<circle cx="156.4" cy="85" r=".84"/>
<circle cx="156.4" cy="85" r="1"/>
<circle cx="162.7" cy="85" r="1.12"/>
<circle cx="162.7" cy="85" r="1.16"/>
<circle cx="168.9" cy="85" r=".82"/>
<circle cx="168.9" cy="85" r=".41"/>
<circle cx="168.9" cy="85" r="1"/>
<circle cx="175" cy="85" r="1.16"/>
<circle cx="175.1" cy="85" r="1.11"/>
<circle cx="179.3" cy="94.2" r=".99"/>
<circle cx="181.4" cy="85" r="1"/>
<circle cx="181.4" cy="85" r=".82"/>
<circle cx="212.6" cy="85.5" r=".9"/>
<circle cx="245.9" cy="85.5" r=".9"/>
<circle cx="270.4" cy="88.3" r=".86"/>
<circle cx="270.4" cy="88.3" r=".9"/>
<circle cx="379.1" cy="120" r=".91"/>
<circle cx="139.2" cy="128.3" r=".95"/>
<circle cx="139.2" cy="128.4" r="1"/>
<circle cx="160.5" cy="123.2" r=".86"/>
<circle cx="160.5" cy="123.1" r=".99"/>
<circle cx="160.6" cy="123.1" r=".91"/>
<circle cx="164.7" cy="120" r=".9"/>
<circle cx="164.7" cy="120" r=".99"/>
<circle cx="164.7" cy="120" r=".34"/>
<circle cx="167.6" cy="120" r=".87"/>
<circle cx="167.6" cy="120" r=".91"/>
<circle cx="170.2" cy="120" r=".86"/>
<circle cx="170.2" cy="120" r=".9"/>
<circle cx="177.9" cy="123.1" r=".87"/>
<circle cx="177.9" cy="123.1" r="1"/>
<circle cx="177.9" cy="123.2" r=".9"/>
<circle cx="270.6" cy="123.1" r=".99"/>
<circle cx="270.6" cy="123.1" r=".87"/>
<circle cx="270.6" cy="123.2" r=".9"/>
<circle cx="277.9" cy="123.1" r=".99"/>
<circle cx="277.9" cy="123.2" r=".89"/>
<circle cx="277.9" cy="123.1" r=".87"/>
<circle cx="299.2" cy="128.4" r="1.01"/>
<circle cx="299.2" cy="128.3" r=".95"/>
<circle cx="334.2" cy="132.7" r="1.5"/>
<circle cx="334.2" cy="132.7" r="1.14"/>
<circle cx="334.2" cy="132.7" r="1.33"/>
<circle cx="334.2" cy="132.7" r="1.17"/>
<circle cx="356.2" cy="132.7" r="1.13"/>
<circle cx="356.2" cy="132.7" r="1.34"/>
<circle cx="356.2" cy="132.7" r="1.5"/>
<circle cx="364.5" cy="123.5" r=".92"/>
<circle cx="364.7" cy="134.4" r=".92"/>
<circle cx="365.3" cy="120.8" r=".97"/>
<circle cx="365.3" cy="137.3" r=".96"/>
<circle cx="368" cy="138" r=".91"/>
<circle cx="368" cy="138" r=".98"/>
<circle cx="368.1" cy="120.2" r=".91"/>
<circle cx="373.5" cy="129" r="8.8"/>
<circle cx="379" cy="137.8" r=".92"/>
<circle cx="381.8" cy="137.3" r=".96"/>
<circle cx="381.8" cy="120.8" r=".97"/>
<circle cx="382.4" cy="123.6" r=".93"/>
<circle cx="334.2" cy="140.2" r="1.32"/>
<circle cx="334.2" cy="140.2" r="1.5"/>
<circle cx="334.2" cy="140.2" r="1.14"/>
<circle cx="334.2" cy="140.2" r="1.17"/>
<circle cx="356.2" cy="140.2" r="1.33"/>
<circle cx="356.2" cy="140.2" r="1.17"/>
<circle cx="356.2" cy="140.2" r="1.13"/>
<circle cx="356.2" cy="140.2" r="1.5"/>
<circle cx="145.9" cy="171.3" r=".9"/>
<circle cx="160.4" cy="168.5" r=".41"/>
<circle cx="168" cy="168.6" r=".4"/>
<circle cx="170.4" cy="168.5" r=".4"/>
<circle cx="178" cy="168.6" r=".42"/>
<circle cx="179.2" cy="171.3" r=".9"/>
<circle cx="212.6" cy="171.3" r=".9"/>
<circle cx="245.9" cy="171.3" r=".9"/>
<circle cx="270.4" cy="168.6" r=".4"/>
<circle cx="278" cy="168.5" r=".41"/>
<circle cx="279.2" cy="171.3" r=".89"/>
<circle cx="145.9" cy="182.7" r=".84"/>
<circle cx="145.9" cy="194" r=".9"/>
<circle cx="157.3" cy="180.9" r=".99"/>
<circle cx="179.2" cy="182.7" r=".84"/>
<circle cx="179.2" cy="194" r=".9"/>
<circle cx="212.6" cy="194" r=".9"/>
<circle cx="245.9" cy="194" r=".9"/>
<circle cx="278.9" cy="182.7" r="2.43"/>
<circle cx="279.2" cy="194" r=".89"/>
<circle cx="166.3" cy="205.7" r="1"/>
<circle cx="282.4" cy="203.4" r=".99"/>
</g>
<path d="M412.4 262.3a2.5 2.5 0 0 0-4.1-1.1 2.5 2.5 0 0 0 1 4.2 2.5 2.5 0 0 0 3.2-2.9l-.1-.2" fill="none" stroke="#000" stroke-width=".3" stroke-dasharray="30.5 1.3 1.3 1.3" stroke-dashoffset="24.5" stroke-linecap="butt"/>
<path d="M414.8 261.5a5 5 0 0 0-8.3-2 5 5 0 0 0 2.2 8.3 5 5 0 0 0 6.2-6l-.1-.3" fill="none" stroke="#000" stroke-width=".3" stroke-dasharray="30.5 1.3 1.3 1.3" stroke-dashoffset="16.7" stroke-linecap="butt"/>
<path d="M345.2 129v15.5" fill="none" stroke="#000" stroke-width=".3" stroke-dasharray="30.5 1.3 1.3 1.3" stroke-dashoffset="24.6"/>
<path d="M278.4 182.7h-.8M279.2 183.5v.8M279.2 181.8v-.8M280.1 182.7h.8" fill="none" stroke="#000" stroke-width=".3" stroke-dasharray="30.5 1.3 1.3 1.3"/>
<path d="M410 255.7v14.9" fill="none" stroke="#000" stroke-width=".3" stroke-dasharray="30.5 1.3 1.3 1.3" stroke-dashoffset="25"/>
<path d="M403.4 263l12.6-.1" fill="none" stroke="#000" stroke-width=".3" stroke-dasharray="30.5 1.3 1.3 1.3" stroke-dashoffset="26.1"/>
<path d="M216 248v5" fill="none" stroke="#000" stroke-width=".3" stroke-dasharray="30.5 1.3 1.3 1.3" stroke-dashoffset="29.9"/>
<path d="M143.1 85v-21.7M168.9 85v-21.7M268.9 85v-21.7M294.7 85v-21.7" fill="none" stroke="#f00" stroke-width=".3" stroke-dasharray="30.5 1.3 1.3 1.3" stroke-dashoffset="21.6"/>
<g fill="#000">
<path d="M331.1 141.3l.5 .3h-.6z"/>
<path d="M117.9 32.2l.6-.2v.3zM142.5 32l.6 .2-.6 .1z"/>
<path d="M168.3 25.5l.6 .2-.6 .1zM117.9 25.7l.6-.2v.3zM304.3 54.5l.6 .1-.6 .2zM294.7 54.6l.6-.1v.3zM268.3 25.5l.6 .2-.6 .1zM168.9 25.7l.6-.2v.3z"/>
<path d="M188.7 63.3l.2 .6h-.3zM188.6 84.4h.3l-.2 .6zM308.8 171.3l.1 .6h-.3zM308.6 193.4h.3l-.1 .6zM312 169l.1 .6h-.2zM311.9 195.8h.2l-.1 .6z"/>
<path d="M117.9 113l.6-.2v.3zM304.3 112.8l.6 .2-.6 .1zM156.4 58.3l.6-.1v.3zM180.8 58.2l.6 .1-.6 .2zM146.4 48.4l.6-.1v.3zM190.8 48.3l.6 .1-.6 .2zM156.4 85.8l-.2 .6h.3zM168.9 85.8l-.2 .6h.4zM345.2 145.4l.6-.1v.3zM358.3 145.3l.6 .1-.6 .2zM117.9 164l.6-.1v.3zM145.3 163.9l.6 .1-.6 .2zM146.6 194.4l.5 .5 .1-.3zM279.2 194.9l-.2 .6h.3zM146.7 182.7l.6 .1v-.3z"/>
<path d="M327.3 142.2h.3l-.2 .6zM327.4 116.8l.2 .6h-.3z"/>
<path d="M344.6 145.3l.6 .1-.6 .2zM331.6 145.4l.6-.1v.3zM304.3 163.9l.6 .1-.6 .2zM279.2 164l.6-.1v.3zM344.1 181.6l.6 .2-.6 .2zM342.7 181.8l.6-.2v.4z"/>
<path d="M145.9 164l.6-.1v.3zM178.6 163.9l.6 .1-.6 .2z"/>
<path d="M179.2 164l.6-.1v.3zM245.3 163.9l.6 .1-.6 .2z"/>
<path d="M245.9 164l.6-.1v.3zM278.6 163.9l.6 .1-.6 .2z"/>
<path d="M338.7 183.4l.2 .6h-.3zM338.6 187.8h.3l-.2 .6z"/>
<path d="M111.4 220.6h.3l-.1 .6zM111.6 171.8l.1 .6h-.3z"/>
</g>
<g font-size="6.3">
<text x="282.1" y="250.3">名称</text>
<text x="347.1" y="250.3">图号</text>
<text x="282.1" y="260.3">材质</text>
<text x="347.1" y="260.3">质量</text>
<text x="383.3" y="262.1">视</text>
<text x="383.3" y="269.9">图</text>
<text x="282.1" y="270.3">版次</text>
<text x="347.1" y="270.3">比例</text>
</g>
<g font-size="4.2">
<text x="4.8" y="237.6">注意：1.行走平行度（正面+侧面），450行程内，≤±0.03mm，1000行程内，≤±0.05mm。</text>
<text x="12.2" y="243.3">2.本体形变，450行程内，≤±0.03mm，1000行程内，≤±0.05mm。</text>
<text x="18.6" y="251.3">型号/规格</text>
<text x="70.6" y="251.3">GTH8-300-BR-M20-C4</text>
<text x="301.9" y="249.5">GTH8-300-BR-M20-C4</text>
<text x="14.4" y="258.3">螺杆型号/规格</text>
<text x="19.7" y="263.9">有效行程</text>
<text x="63.7" y="258.3">1605</text>
<text x="86.5" y="263.9">300</text>
<text x="89.9" y="258.3">1610</text>
<text x="111.7" y="258.3">1620</text>
<text x="19.7" y="269.5">精度等级</text>
<text x="87.6" y="269.5">C7</text>
<text x="259" y="267">2022/9/23</text>
<text x="19.7" y="275.2">马达容量</text>
<text x="70.6" y="275.2">200/400W（无刹车）</text>
<text x="15.4" y="280.8">重复定位精度</text>
<text x="86.7" y="280.8">0.02</text>
<text x="9.1" y="286.4">感应开关方式及数量</text>
<text x="72.7" y="286.4">外挂型三只（C4）</text>
<text x="15.5" y="292">建议最快速度</text>
<text x="60.5" y="292">250MM/S</text>
<text x="86.7" y="292">500MM/S</text>
<text x="106.4" y="292">1000MMM/S</text>
</g>
<g font-size="4.1">
<text x="282.4" y="184.2">I</text>
<text x="360.9" y="182.7">I</text>
<text x="356.8" y="187.9">1 : 1</text>
</g>
<g font-size="3.5">
<text x="125.8" y="26.9">153 滑台原点位置</text>
<text x="202.6" y="26.9">300 有效行程</text>
<text x="80.8" y="33.4">75.50 滑台极限位置 1</text>
<text x="170.8" y="49.7">135</text>
<text x="171.7" y="59.6">75</text>
<text x="306.7" y="55.9">30.50 滑台极限位置 1</text>
<text x="190" y="75.5" transform="rotate(-90 190 75.5)">65</text>
<text x="135.4" y="95.5">4 x M6 贯穿</text>
<text x="170.5" y="95.4">2 x</text>
<text x="182.2" y="95.4">5</text>
<text x="190.6" y="95.4">8</text>
<text x="212.3" y="114.2">561</text>
<text x="328.7" y="131.5" transform="rotate(-90 328.7 131.5)">78</text>
<text x="313.4" y="138.9">基准面</text>
<text x="334.3" y="146.7">40.70</text>
<text x="350.9" y="146.7">41</text>
<text x="131.9" y="165.3">84</text>
<text x="155.9" y="165.3">100</text>
<text x="208" y="165.3">200</text>
<text x="257" y="165.3">100</text>
<text x="282.9" y="165.3">77</text>
<text x="148.5" y="182.2">2 x</text>
<text x="160" y="182.2">5 H7</text>
<text x="173.9" y="182.2">4</text>
<text x="310.1" y="183.9" transform="rotate(-90 310.1 183.9)">68</text>
<text x="313.3" y="183.9" transform="rotate(-90 313.3 183.9)">82</text>
<text x="347.7" y="183.1">2</text>
<text x="112.9" y="195.4" transform="rotate(-90 112.9 195.4)">148</text>
<text x="164.7" y="203.4">6 x M6</text>
<text x="181.3" y="203.4">15</text>
<text x="281.7" y="201.1">4 x M6</text>
<text x="296.5" y="201.1">15</text>
<text x="338.3" y="201" transform="rotate(-90 338.3 201)">+0.012</text>
<text x="341.8" y="199.2" transform="rotate(-90 341.8 199.2)">0</text>
<text x="169.1" y="206.9">5.40 贯穿</text>
<text x="285.1" y="204.6">5.40 贯穿</text>
<text x="341.8" y="204.5" transform="rotate(-90 341.8 204.5)">5</text>
<text x="221.4" y="246.8">1</text>
<text x="221.4" y="251.8">2</text>
<text x="218.8" y="256.8">序号</text>
<text x="232.2" y="256.8">修 订 版 次</text>
<text x="257.5" y="256.8">设计变更编号</text>
<text x="228.2" y="261.8">设</text>
<text x="240.1" y="261.8">计</text>
<text x="252" y="261.8">变</text>
<text x="263.9" y="261.8">更</text>
<text x="219.1" y="266.7">设 计</text>
<text x="368.3" y="269.3">1:3</text>
<text x="219.1" y="271.7">校 核</text>
<text x="219.1" y="276.7">批 准</text>
<text x="222.9" y="282.7">技术要求：</text>
<text x="231.8" y="287.3">1、未标注公差全部 0.1</text>
<text x="231.7" y="291.8">2、未标注倒角全部C0.3</text>
</g>
</svg>
